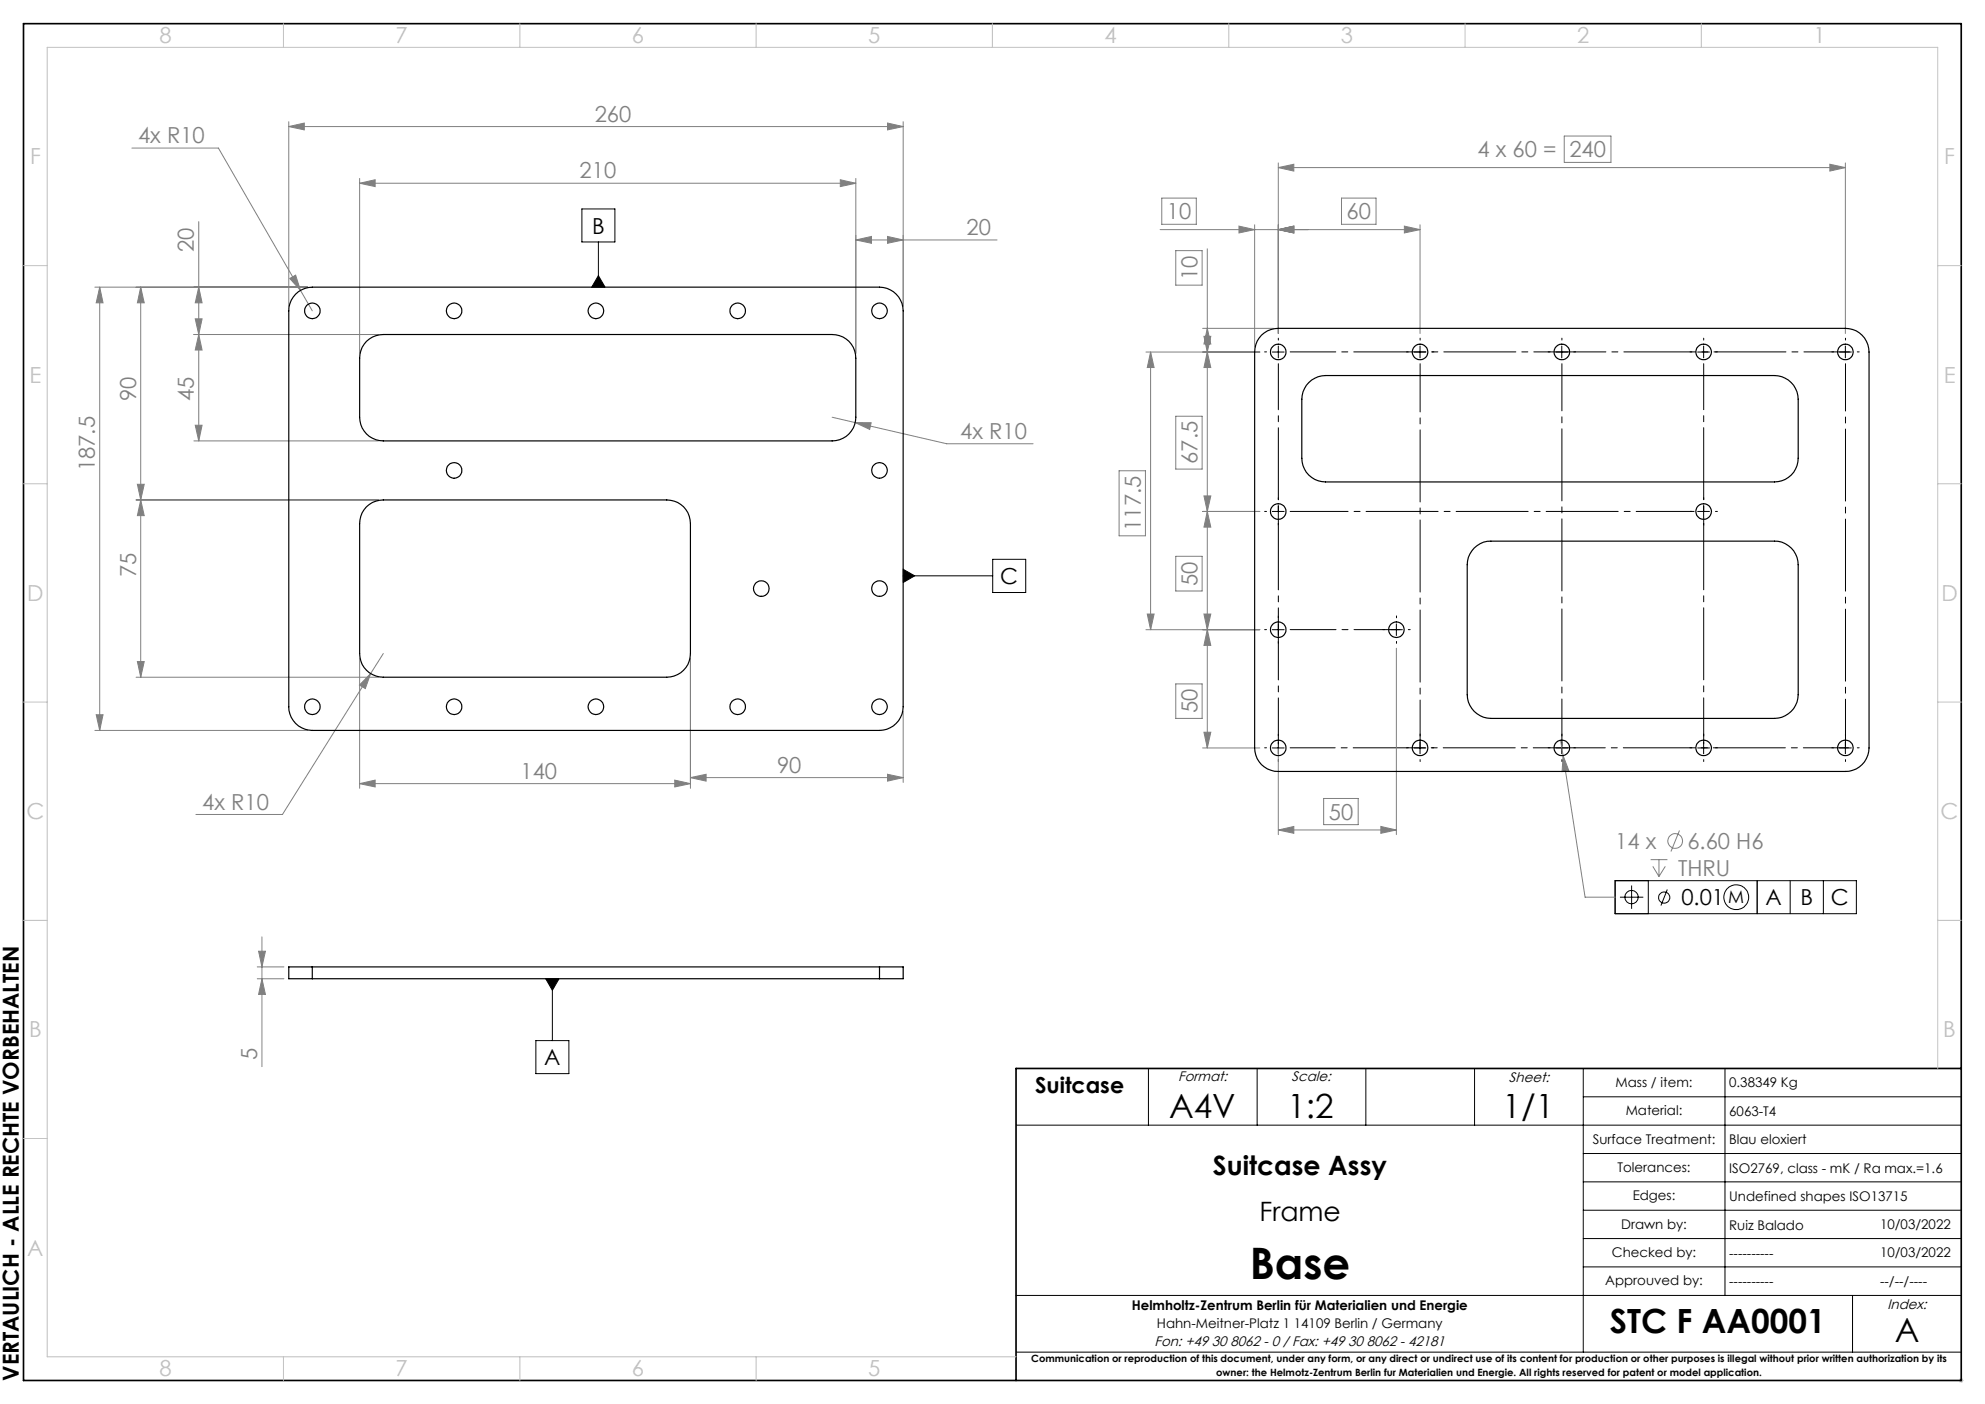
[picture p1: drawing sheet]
<svg xmlns="http://www.w3.org/2000/svg" width="420mm" height="297mm" viewBox="0 0 420 297" stroke-linecap="round" stroke-linejoin="round" font-family="sans-serif">
<g fill="none" stroke="#c0c0c0" stroke-width=".21">
<path d="M60 5v5M110 5v5M160 5v5M210 5v5M260 5v5M310 5v5M360 5v5M5 56.2h5M410 56.2h5M5 102.3h5M410 102.3h5M5 148.5h5"/>
<path d="M410 148.5h5M5 194.7h5M410 194.7h5M410 226v-216h-400v277h205M5 240.8h5M60 287v5M110 287v5M160 287v5M414.5 292h1M414.6 291.7l.7 .7M415 291.5v1M415.3 291.7l-.7 .7"/>
</g>
<g fill="none" stroke="#000" stroke-width=".21">
<path d="M123.1 44.2h7v7h-7zM126.6 58.3l1.4 2.4h-2.8zM126.6 51.2v9.5M269.2 74.5h2.5M270.5 73.2v2.5M299.2 74.5h2.5M300.5 73.2v2.5M329.2 74.5h2.5M330.4 73.2v2.5M359.2 74.5h2.5M360.5 73.2v2.5M389.2 74.5h2.5"/>
<path d="M390.5 73.2v2.5M210 118.3h7v7h-7zM269.2 108.2h2.5M270.5 107v2.5M359.2 108.2h2.5M360.5 107v2.5M191.1 120.4l2.4 1.4-2.4 1.4zM191.1 121.8h18.9M269.2 133.2h2.5M270.5 132v2.4M294.2 133.2h2.5M295.5 132v2.4"/>
<path d="M269.2 158.2h2.5M270.5 156.9v2.6M299.2 158.2h2.5M300.5 156.9v2.6M329.2 158.2h2.5M330.4 156.9v2.6M359.2 158.2h2.5M360.5 156.9v2.6M389.2 158.2h2.5M390.5 156.9v2.6M341.7 186.3h51.1v7h-51.1zM342.8 189.8h4.9"/>
<path d="M345.2 187.3v5M348.8 186.3v7M352.8 188.2l-1.4 3.4M371.8 186.3v7M378.8 186.3v7M385.8 186.3v7M115.5 207h2.8l-1.4 2.5zM116.9 207v13.1M113.4 220.1h7v7h-7zM215 238h200M243 226v12M266 226v12"/>
<path d="M289 226v12M312 226v12M335 226v60M335 232h80M365 226v48M335 244h80M335 250h80M335 256h80M215 274h200M335 262h80M335 268h80M392 274v12"/>
<path d="M215 286h200"/>
<circle cx="345.2" cy="189.8" r="1.41"/>
<circle cx="352.1" cy="189.9" r="1.18"/>
<circle cx="367.4" cy="189.8" r="2.62"/>
</g>
<path d="M5 5h410v287h-410zM415 226h-200v66" fill="none" stroke="#000" stroke-width=".35"/>
<g fill="none" stroke="#808080" stroke-width=".21">
<path d="M27.9 31.3h18.3l17.4 30.1M61.1 26.8l3.3-.8v1.5zM61.1 25.7v39.1M61.1 26.8h130M76.1 38.8l3.3-.8v1.5zM76.1 37.7v37.1M76.1 38.8h105M177.8 38l3.3 .8-3.3 .7zM181.1 37.7v37.1M187.8 26l3.3 .8-3.3 .7zM191.1 25.7v39.1M270.5 35.5l3.3-.8v1.5z"/>
<path d="M270.5 34.5v36.1M270.5 35.5h120M331 28.8h9.9v5.6h-9.9zM387.2 34.7l3.3 .8-3.3 .7zM390.5 34.5v36.1M42.1 46.9v46.4M61.3 58.9l1.2-.7 1.1 3.2zM181.1 50.8l3.3-.8v1.5zM181.1 50.8h29.9M187.8 50l3.3 .8-3.3 .7zM245.5 48.6h55M245.8 41.9h7.3v5.5h-7.3z"/>
<path d="M248.8 53h5.6v7.3h-5.6zM255.4 52.6v105.6M262.1 47.8l3.4 .8-3.4 .7zM265.5 47.6v25.8M270.5 48.6l3.3-.8v1.5zM283.8 41.9h7.3v5.5h-7.3zM297.1 47.8l3.4 .8-3.4 .7zM300.5 47.6v23M20.1 60.7h45M21.1 60.7l.7 3.4h-1.4zM21.1 60.7v93.8M29.8 60.7l.7 3.4h-1.4z"/>
<path d="M29.8 60.7v82.6M41 70.8h39.1M41.3 67.4h1.5l-.7 3.4zM42.1 60.7l.7 3.4h-1.5zM42.1 70.8l.7 3.2h-1.5zM63.6 61.4l2.5 4.4M242.5 74.5h24.1M243.5 74.5l.7 3.2h-1.5zM243.5 74.5v58.7M254.5 69.5h15M254.7 71.2h1.5l-.8 3.3zM255.4 74.5l.8 3.2h-1.5z"/>
<path d="M255.4 69.5l.8 3.3h-1.5zM41 93.3h39.1M41.3 90h1.5l-.7 3.3zM176.1 88.3l24.2 5.6h18.3M180.9 89.4h3.4l-.3 1.4zM236.8 99.6h5.6v13.7h-5.6zM248.8 88h5.6v11.2h-5.6zM28.8 105.8h51.3M29.1 102.4h1.4l-.7 3.4zM29.8 105.8l.7 3.3h-1.4zM248.8 117.7h5.6v7.3h-5.6zM254.5 108.2h12.1"/>
<path d="M254.7 104.9h1.5l-.8 3.3zM255.4 108.2l.8 3.3h-1.5zM29.1 139.9h1.4l-.7 3.4zM76.1 139.3v27.5M81.1 138.3l-2.7 4.2M146.1 139.3v27.5M242.5 133.2h24.1M242.7 129.9h1.5l-.7 3.3zM254.7 129.9h1.5l-.8 3.3zM255.4 133.2l.8 3.3h-1.5zM295.5 137.1v39.5M20.1 154.5h45"/>
<path d="M20.4 151.2h1.4l-.7 3.3zM28.8 143.3h51.3M78.4 142.5l-1.1 3.2-1.2-.8zM78.4 142.5l-18.6 29.8h-18.3M191.1 150.5v15M248.8 144.7h5.6v7.3h-5.6zM254.5 158.2h12.1M254.7 154.9h1.5l-.8 3.3zM270.5 158.4v18.2M330.2 156.6l.5 3.2M330.7 159.8l1.2 3.2-1.4 .2zM330.7 159.8l4.7 30h6.3"/>
<path d="M76.1 165.8l3.3-.8v1.5zM76.1 165.8h70M142.8 165l3.3 .8-3.3 .7zM146.1 164.5l3.3-.7v1.4zM146.1 164.5h45M187.8 163.8l3.3 .7-3.3 .7zM270.5 175.6l3.3-.8v1.5zM270.5 175.6h25M280.1 168.9h7.3v5.5h-7.3zM292.2 174.8l3.3 .8-3.3 .7zM355.4 175.7l-1.8 4.4M55.4 198.2v27.4"/>
<path d="M349.2 181.9h3.6M349.7 183.3l1.3 2.1M351 181.9v3.5M352.4 183.3l-1.4 2.1M54.4 204.5h5.7M54.4 207h5.7M54.7 201.2h1.5l-.8 3.3zM55.4 207l.8 3.4h-1.5z"/>
<circle cx="354.5" cy="177.9" r="1.55"/>
</g>
<g fill="none" stroke="#000" stroke-width=".21" stroke-dasharray="15.2 1.3 1.3 1.3">
<path d="M268 74.4h-.4M270.5 71.9v-.4M298 74.4h-.4M300.5 71.9v-.4M303 74.4h.4M328 74.4h-.4M330.5 71.9v-.4M333 74.4h.4M358 74.4h-.4M360.5 71.9v-.4M363 74.4h.4M388 74.4h-.4"/>
<path d="M390.5 71.9v-.4M393 74.4h.4M268 108.2h-.4M270.5 105.7v-.4M270.5 110.7v.4M358 108.2h-.4M360.5 105.7v-.4M360.5 110.7v.4M363 108.2h.4M268 133.2h-.4M270.5 130.7v-.4M270.5 135.7v.4"/>
<path d="M293 133.2h-.4M295.5 130.7v-.4M295.5 135.7v.4M298 133.2h.4M268 158.2h-.4M270.5 155.7v-.4M298 158.2h-.4M300.5 155.7v-.4M303 158.2h.4M328 158.2h-.4M330.5 155.7v-.4M333 158.2h.4"/>
<path d="M358 158.2h-.4M360.5 155.7v-.4M363 158.2h.4M388 158.2h-.4M390.5 155.7v-.4M393 158.2h.4M270.5 160.7v.4M300.5 160.7v.4M330.5 160.7v.4M360.5 160.7v.4M390.5 160.7v.4"/>
</g>
<path d="M390.5 76.9v81" fill="none" stroke="#000" stroke-width=".21" stroke-dasharray="15.2 1.3 1.3 1.3" stroke-dashoffset="5.2"/>
<path d="M270.5 76.9v80.5M360.5 76.9v80.4M273 133.2h23.2" fill="none" stroke="#000" stroke-width=".21" stroke-dasharray="15.2 1.3 1.3 1.3" stroke-dashoffset="5.5"/>
<path d="M330.5 76.9v80.9" fill="none" stroke="#000" stroke-width=".21" stroke-dasharray="15.2 1.3 1.3 1.3" stroke-dashoffset="5.3"/>
<path d="M300.5 76.9v81.4" fill="none" stroke="#000" stroke-width=".21" stroke-dasharray="15.2 1.3 1.3 1.3" stroke-dashoffset="5"/>
<path d="M273 74.4h118.3" fill="none" stroke="#000" stroke-width=".21" stroke-dasharray="15.2 1.3 1.3 1.3" stroke-dashoffset="5.6"/>
<path d="M273 158.2h118.1" fill="none" stroke="#000" stroke-width=".21" stroke-dasharray="15.2 1.3 1.3 1.3" stroke-dashoffset="5.7"/>
<path d="M273 108.2h85.5" fill="none" stroke="#000" stroke-width=".21" stroke-dasharray="15.2 1.3 1.3 1.3" stroke-dashoffset="3"/>
<path d="M126.6 58.3l1.4 2.4h-2.8zM191.1 120.4l2.4 1.4-2.4 1.4zM115.5 207l1.4 2.5 1.4-2.5z" fill="#000"/>
<g fill="#808080">
<path d="M187.8 50l3.3 .8-3.3 .7zM181.1 50.8l3.3-.8v1.5zM187.8 163.8l3.3 .7-3.3 .7zM146.1 164.5l3.3-.7v1.4zM142.8 165l3.3 .8-3.3 .7zM76.1 165.8l3.3-.8v1.5z"/>
<path d="M76.1 38.8l3.3-.8v1.5zM177.8 38l3.3 .8-3.3 .7zM61.3 58.9l2.3 2.5-1.1-3.2zM180.9 89.4l3.1 1.4 .3-1.4zM78.4 142.5l-2.3 2.4 1.2 .8zM262.1 47.8l3.4 .8-3.4 .7zM270.5 48.6l3.3-.8v1.5zM270.5 48.6l3.3-.8v1.5zM297.1 47.8l3.4 .8-3.4 .7zM270.5 35.5l3.3-.8v1.5zM387.2 34.7l3.3 .8-3.3 .7zM270.5 175.6l3.3-.8v1.5zM292.2 174.8l3.3 .8-3.3 .7zM330.7 159.8l-.2 3.4 1.4-.2z"/>
<path d="M187.8 26l3.3 .8-3.3 .7zM61.1 26.8l3.3-.8v1.5z"/>
<path d="M242.7 129.9h1.5l-.7 3.3zM243.5 74.5l.7 3.2h-1.5z"/>
<path d="M42.1 60.7l.7 3.4h-1.5zM41.3 67.4h1.5l-.7 3.4zM42.1 70.8l.7 3.2h-1.5zM41.3 90h1.5l-.7 3.3zM29.8 60.7l.7 3.4h-1.4zM29.1 102.4h1.4l-.7 3.4zM29.8 105.8l.7 3.3h-1.4zM29.1 139.9h1.4l-.7 3.4zM21.1 60.7l.7 3.4h-1.4zM20.4 151.2h1.4l-.7 3.3zM255.4 74.5l.8 3.2h-1.5zM254.7 104.9h1.5l-.8 3.3zM255.4 69.5l.8 3.3h-1.5zM254.7 71.2h1.5l-.8 3.3zM255.4 108.2l.8 3.3h-1.5zM254.7 129.9h1.5l-.8 3.3zM255.4 133.2l.8 3.3h-1.5zM254.7 154.9h1.5l-.8 3.3zM54.7 201.2h1.5l-.8 3.3zM55.4 207l.8 3.4h-1.5z"/>
</g>
<g fill="none" stroke="#000" stroke-width=".25">
<path d="M62.5 62.2a5.2 5.2 0 0 1 3.6-1.5h120a5.1 5.1 0 0 1 5 5.1v83.7a5.1 5.1 0 0 1-5 5h-120a5 5 0 0 1-5-5v-83.7a5 5 0 0 1 1.4-3.6zM77.5 72.2a5 5 0 0 1 3.6-1.4h95a4.9 4.9 0 0 1 5 5v12.5a5 5 0 0 1-5 5h-95a5 5 0 0 1-5-5v-12.5a5.2 5.2 0 0 1 1.4-3.6zM266.9 70.9a5 5 0 0 1 3.6-1.4h120a5 5 0 0 1 5 5v83.7a5 5 0 0 1-5 5h-120a4.9 4.9 0 0 1-5-5v-83.7a5.2 5.2 0 0 1 1.4-3.6zM276.9 80.9a5.2 5.2 0 0 1 3.6-1.5h95a5.1 5.1 0 0 1 5 5.1v12.4a5 5 0 0 1-5 5h-95a5 5 0 0 1-5.1-5v-12.4a4.9 4.9 0 0 1 1.5-3.6zM77.5 107.2a5 5 0 0 1 3.6-1.4h60a4.9 4.9 0 0 1 5 5v27.5a5 5 0 0 1-5 5h-60a5 5 0 0 1-5-5v-27.5a5.2 5.2 0 0 1 1.4-3.6zM311.9 115.9a5 5 0 0 1 3.6-1.4h60a5 5 0 0 1 5 4.9v27.6a5.1 5.1 0 0 1-5 5h-60a5.1 5.1 0 0 1-5.1-5v-27.6a4.9 4.9 0 0 1 1.5-3.5zM66.1 204.5h-5v2.5h5M66.1 204.5v2.5M66.1 204.5h120M66.1 207h120M186.1 204.5h5v2.5h-5M186.1 204.5v2.5"/>
<circle cx="66.1" cy="65.8" r="1.65"/>
<circle cx="96.1" cy="65.8" r="1.65"/>
<circle cx="126.1" cy="65.8" r="1.65"/>
<circle cx="156.1" cy="65.8" r="1.65"/>
<circle cx="186.1" cy="65.8" r="1.65"/>
<circle cx="270.5" cy="74.5" r="1.65"/>
<circle cx="300.5" cy="74.5" r="1.65"/>
<circle cx="330.5" cy="74.5" r="1.65"/>
<circle cx="360.5" cy="74.5" r="1.65"/>
<circle cx="390.5" cy="74.5" r="1.65"/>
<circle cx="96.1" cy="99.5" r="1.66"/>
<circle cx="186.1" cy="99.5" r="1.66"/>
<circle cx="270.5" cy="108.2" r="1.65"/>
<circle cx="360.5" cy="108.2" r="1.65"/>
<circle cx="161.1" cy="124.5" r="1.65"/>
<circle cx="186.1" cy="124.5" r="1.65"/>
<circle cx="270.5" cy="133.2" r="1.65"/>
<circle cx="295.5" cy="133.2" r="1.65"/>
<circle cx="66.1" cy="149.5" r="1.65"/>
<circle cx="96.1" cy="149.5" r="1.65"/>
<circle cx="126.1" cy="149.5" r="1.65"/>
<circle cx="156.1" cy="149.5" r="1.65"/>
<circle cx="186.1" cy="149.5" r="1.65"/>
<circle cx="270.5" cy="158.2" r="1.65"/>
<circle cx="300.5" cy="158.2" r="1.65"/>
<circle cx="330.5" cy="158.2" r="1.65"/>
<circle cx="360.5" cy="158.2" r="1.65"/>
<circle cx="390.5" cy="158.2" r="1.65"/>
</g>
<text font-size="9.2" x="264.4" y="270.5">Base</text>
<g font-size="7.1">
<text x="247.4" y="236.5">A4V</text>
<text x="272.4" y="236.5">1:2</text>
<text x="317.9" y="236.5">1/1</text>
<text x="340.6" y="282.1">STC F AA0001</text>
<text x="401" y="283.8">A</text>
</g>
<g font-size="5.6">
<text x="256.6" y="248.5">Suitcase Assy</text>
<text x="266.5" y="258.2">Frame</text>
</g>
<g font-size="4.7" fill="#c0c0c0">
<text x="33.7" y="9.2">8</text>
<text x="83.7" y="9.2">7</text>
<text x="133.7" y="9.2">6</text>
<text x="183.7" y="9.2">5</text>
<text x="233.7" y="9.2">4</text>
<text x="283.7" y="9.2">3</text>
<text x="333.7" y="9.2">2</text>
<text x="383.7" y="9.2">1</text>
<text x="6.4" y="34.8">F</text>
<text x="411.4" y="34.8">F</text>
<text x="6.3" y="80.9">E</text>
<text x="411.3" y="80.9">E</text>
<text x="5.8" y="127.1">D</text>
<text x="410.8" y="127.1">D</text>
<text x="5.6" y="173.3">C</text>
<text x="410.6" y="173.3">C</text>
<text x="6.2" y="219.4">B</text>
<text x="411.2" y="219.4">B</text>
<text x="5.8" y="265.6">A</text>
<text x="33.7" y="291.2">8</text>
<text x="83.7" y="291.2">7</text>
<text x="133.7" y="291.2">6</text>
<text x="183.7" y="291.2">5</text>
</g>
<g font-size="4.7" fill="#808080">
<text x="125.8" y="25.7">260</text>
<text x="29.2" y="30.3">4x R10</text>
<text x="312.6" y="33.3">4 x 60 =</text>
<text x="332.1" y="33.3">240</text>
<text x="122.6" y="37.7">210</text>
<text x="246.9" y="46.4">10</text>
<text x="284.9" y="46.4">60</text>
<text x="41" y="53.3" transform="rotate(-90 41 53.3)">20</text>
<text x="204.5" y="49.7">20</text>
<text x="253.4" y="59.2" transform="rotate(-90 253.4 59.2)">10</text>
<text x="28.8" y="84.9" transform="rotate(-90 28.8 84.9)">90</text>
<text x="41" y="84.9" transform="rotate(-90 41 84.9)">45</text>
<text x="203.2" y="92.8">4x R10</text>
<text x="20.1" y="99.7" transform="rotate(-90 20.1 99.7)">187.5</text>
<text x="253.4" y="98.1" transform="rotate(-90 253.4 98.1)">67.5</text>
<text x="241.4" y="112.3" transform="rotate(-90 241.4 112.3)">117.5</text>
<text x="28.8" y="122.1" transform="rotate(-90 28.8 122.1)">75</text>
<text x="253.4" y="123.9" transform="rotate(-90 253.4 123.9)">50</text>
<text x="253.4" y="150.9" transform="rotate(-90 253.4 150.9)">50</text>
<text x="110.1" y="164.7">140</text>
<text x="164.4" y="163.5">90</text>
<text x="42.8" y="171.3">4x R10</text>
<text x="281.2" y="173.4">50</text>
<text x="341.8" y="179.6">14 x</text>
<text x="357" y="179.6">6.60 H6</text>
<text x="355.1" y="185.2">THRU</text>
<text x="54.4" y="224.3" transform="rotate(-90 54.4 224.3)">5</text>
</g>
<g font-size="4.7">
<text x="125.3" y="49.4">B</text>
<text x="211.6" y="123.6">C</text>
<text x="355.8" y="191.5">0.01</text>
<text x="373.6" y="191.5">A</text>
<text x="381" y="191.5">B</text>
<text x="387.4" y="191.5">C</text>
<text x="115.2" y="225.4">A</text>
<text x="219" y="231.1">Suitcase</text>
<text x="4" y="292.1" transform="rotate(-90 4 292.1)">VERTAULICH - ALLE RECHTE VORBEHALTEN</text>
</g>
<text font-size="3.7" x="365.7" y="191.1">M</text>
<g font-size="2.9">
<text x="249.3" y="228.7">Format:</text>
<text x="273.3" y="228.7">Scale:</text>
<text x="319.3" y="228.8">Sheet:</text>
<text x="399.4" y="276.8">Index:</text>
<text x="244.3" y="284.8">Fon: +49 30 8062 - 0 / Fax: +49 30 8062 - 42181</text>
</g>
<g font-size="2.8">
<text x="341.8" y="229.9">Mass / item:</text>
<text x="365.9" y="229.9">0.38349 Kg</text>
<text x="344" y="235.9">Material:</text>
<text x="365.9" y="236">6063-T4</text>
<text x="337" y="241.9">Surface Treatment:</text>
<text x="365.9" y="241.9">Blau eloxiert</text>
<text x="342.2" y="247.9">Tolerances:</text>
<text x="365.9" y="248.1">ISO2769, class - mK / Ra max.=1.6</text>
<text x="345.5" y="253.9">Edges:</text>
<text x="365.9" y="254.1">Undefined shapes ISO13715</text>
<text x="343" y="259.9">Drawn by:</text>
<text x="365.9" y="260.1">Ruiz Balado</text>
<text x="397.8" y="260">10/03/2022</text>
<text x="341.1" y="265.9">Checked by:</text>
<text x="365.9" y="266.1">----------</text>
<text x="397.8" y="266">10/03/2022</text>
<text x="339.6" y="271.9">Approuved by:</text>
<text x="365.9" y="272.1">----------</text>
<text x="397.8" y="272">--/--/----</text>
<text x="239.5" y="277.2">Helmholtz-Zentrum Berlin für Materialien und Energie</text>
<text x="244.8" y="281">Hahn-Meitner-Platz 1 14109 Berlin / Germany</text>
</g>
<g font-size="2.1">
<text x="218.2" y="288.1">Communication or reproduction of this document, under any form, or any direct or undirect use of its content for production or other purposes is illegal without prior written authorization by its</text>
<text x="257.3" y="291.2">owner: the Helmotz-Zentrum Berlin fur Materialien und Energie. All rights reserved for patent or model application.</text>
</g>
</svg>
